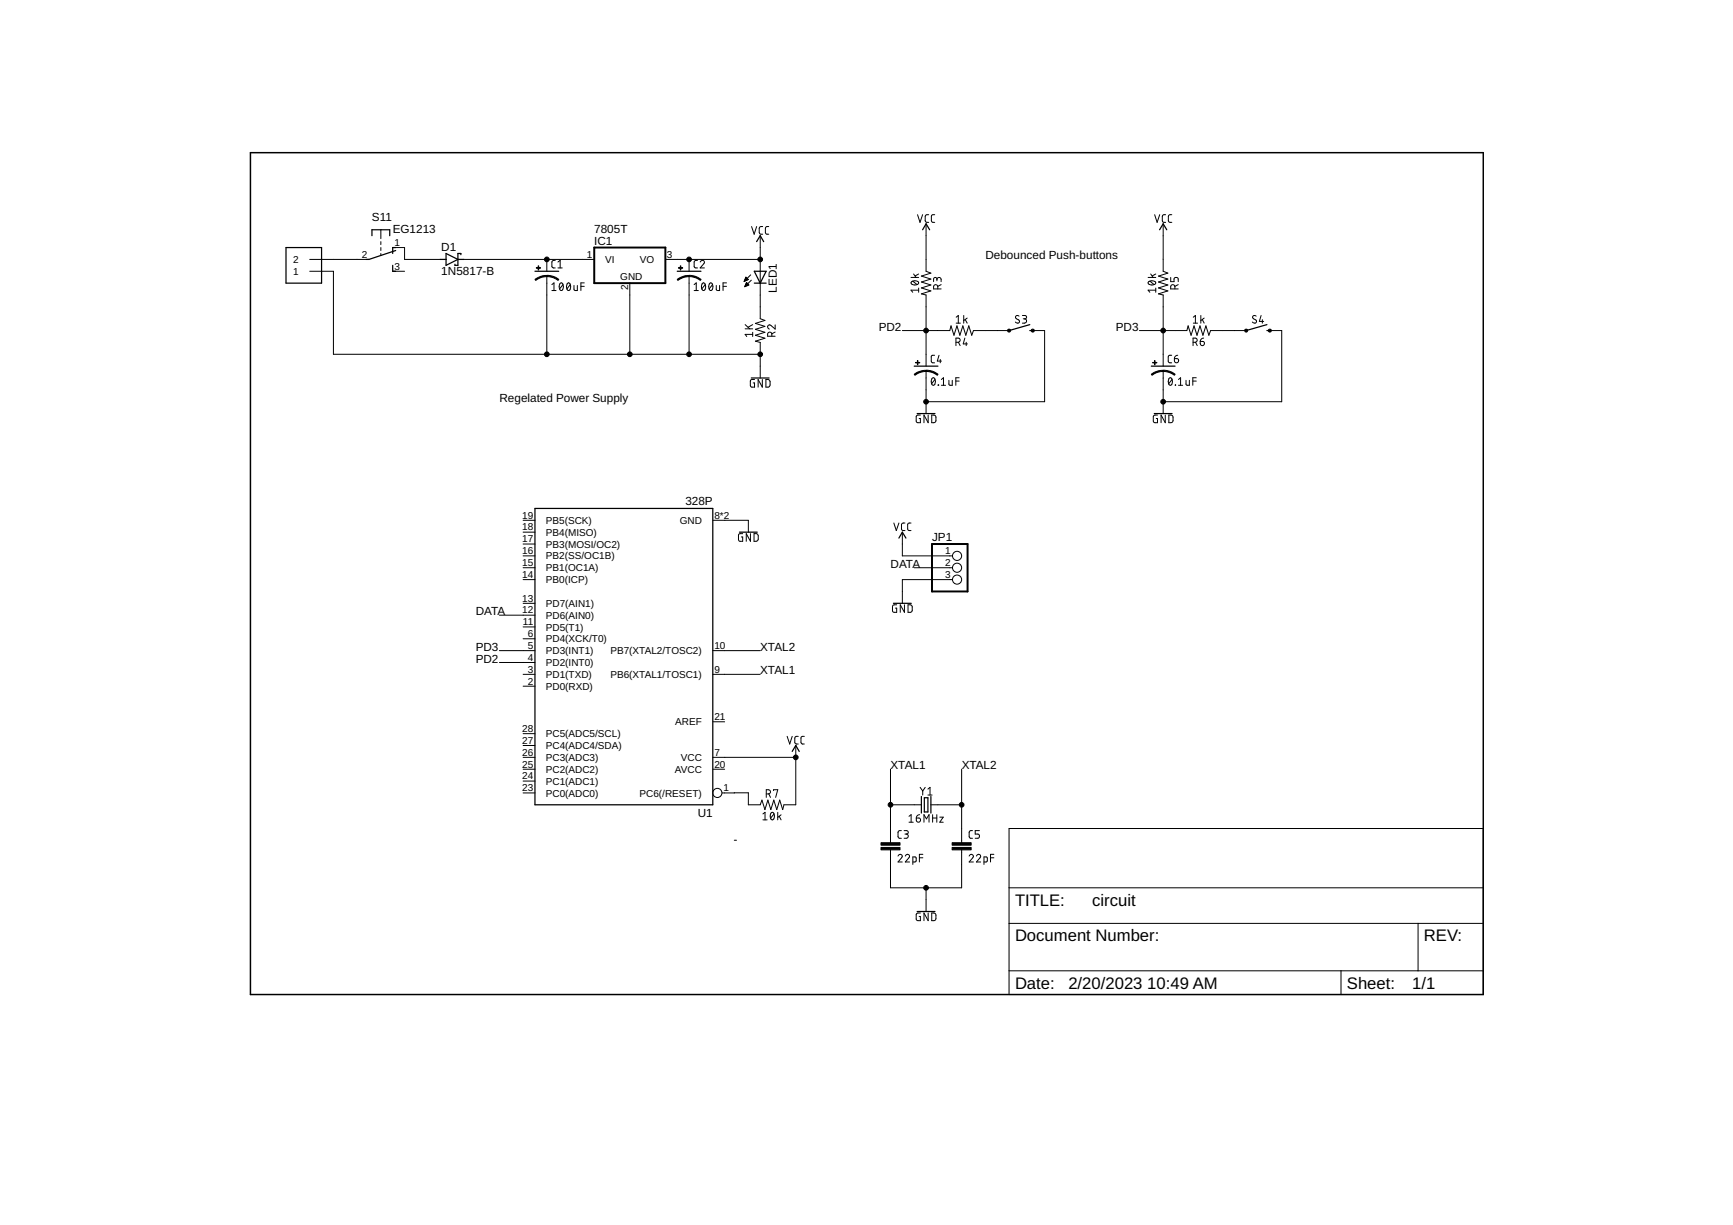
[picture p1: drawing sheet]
<svg xmlns="http://www.w3.org/2000/svg" width="297mm" height="210mm" viewBox="0 0 297 210" stroke-linecap="round" stroke-linejoin="round" font-family="sans-serif">
<g fill="none" stroke="#000" stroke-width=".17">
<path d="M65.3 39.4v1.5M128.8 38.8l.5 1.3 .4-1.3M130.7 38.8l-.4 .1-.2 .2 .1 .9 .5 .1M131.8 38.8l-.5 .1-.1 .2v.8l.2 .2h.4M157.3 36.8l.4 1.3 .4-1.3M158.7 38.4v8.1l.9 .3-1.7 .5 1.7 .5-1.7 .5 1.7 .5-1.7 .5 1.7 .5-1.7 .6 .8 .1v12.2M159.2 36.8h-.5l-.1 .3v.8l.2 .2h.4M160.2 36.8h-.4l-.2 .3 .1 .8 .1 .2h.4M197.9 36.8l.4 1.3 .5-1.3M199.4 38.4v8.1l.8 .3-1.6 .5 1.6 .5-1.6 .5 1.6 .5-1.6 .5 1.6 .5-1.6 .6 .8 .1v12.2M199.8 36.8h-.4l-.2 .3v.8l.2 .2h.4M200.9 36.8h-.5l-.1 .3v.8l.1 .2h.5"/>
<path d="M53.1 44.4h10.1M53.1 46.5h4v14.2h73.2M65.3 41.4v.5M65.3 42.4v.5M65.3 43.4v.4M67.3 42.4h2v2h6.1M67.3 46.5h2M79.5 44.4h22.4M93.7 44.4v2.1M93.7 47.3v13.4M94.6 48.8l.4-.3v1.3M94.6 49.8h.7"/>
<path d="M95.2 44.6l-.5 .1-.1 .2v.8l.2 .2h.4M95.6 45.9h.8M95.6 44.9l.4-.3v1.3M96 48.6l.2-.1a.78 .78 0 0 1 0 1.3 .82 .82 0 0 1-.2-1.2zM96.5 48.8l-.6 .7M97.3 48.6l.2-.1a.78 .78 0 0 1 0 1.3 .87 .87 0 0 1-.2-1.2zM97.7 48.8l-.5 .7M98.4 48.9v.8l.2 .1h.4v-.9M99.6 49.1h.5M100.1 48.5h-.5v1.3M107.9 48.5v12.2M114 44.4h16.3"/>
<path d="M118.1 44.4v2.1M118.1 47.3v13.4M119 49.8h.7M119 48.8l.3-.3v1.3M119.5 44.6l-.4 .1-.1 .2v.8l.1 .2h.4M120 44.9a.36 .36 0 0 1 .5-.3 .36 .36 0 0 1 .1 .6l-.6 .7h.7M120.4 48.6l.2-.1a.78 .78 0 0 1 0 1.3 .82 .82 0 0 1-.2-1.2zM120.9 48.8l-.6 .7M121.6 48.6l.2-.1a.78 .78 0 0 1 0 1.3 .82 .82 0 0 1-.2-1.2zM122.1 48.8l-.5 .7M122.8 48.9v.8l.2 .1h.3v-.9M123.9 49.1h.6"/>
<path d="M124.5 48.5h-.6v1.3M127.6 48.2h.1M127.6 48h.3M127.7 48h.4M127.7 49h.1M127.7 47.9h.5M127.7 56.3h1.3M127.7 55.6l.8 .7M127.7 49h.3M127.7 47.8h.4M127.8 47.7h.3M127.8 48.9h.4"/>
<path d="M127.8 47.6h.2M127.8 48.8h.5M127.8 47.5h.1M127.8 47.5l.5 .4-.7 .3zM127.8 48.7h.4M127.9 48.6h.2M127.9 48.5h.2M128 48.4l-.3 .7M128 48.4l.4 .4-.7 .3M128 48.4h.1M128.7 47.1l-1.1 1.1M128.8 48l-1.1 1.1"/>
<path d="M129 57.3h-1.3l.3 .4M129 56.9v.8M129 55.6l-.8 .5M130.3 40.4v14.2l.8 .3-1.6 .5 1.6 .5-1.6 .5 1.6 .5-1.6 .5 1.6 .6-1.6 .5 .8 .2v6.1M132.3 57.6v-.3a.36 .36 0 0 0-.4-.4 .36 .36 0 0 0-.3 .4v.3h1.3M132.9 55.7v.7l-.8-.6a.36 .36 0 0 0-.5 .1 .36 .36 0 0 0 .3 .5M132.9 56.9l-.6 .3M154.7 56.6h8.1l.2-.8 .5 1.6 .5-1.6 .5 1.6 .5-1.6 .5 1.6 .6-1.6 .5 1.6 .3-.8h6.1M156.1 47.5h1.4M156.3 48.3a.81 .81 0 0 1 1.2 .2 .78 .78 0 0 1-1.4 0zM156.4 48.2l.8 .5M156.6 46.9l.4 .6"/>
<path d="M157.5 49.7h-1.4l.3 .4M157.5 49.4v.7M157.5 46.9l-.7 .4M160.6 47.9a.36 .36 0 0 1 .4-.4 .36 .36 0 0 1 .3 .4v.4M160.6 48.1v-.4l-.4-.2-.2 .2v.6M160.7 49.5v-.4a.36 .36 0 0 0-.3-.3 .36 .36 0 0 0-.4 .3v.4h1.3M161.3 48.8l-.6 .3M163.9 58.7h.3a.36 .36 0 0 0 .4-.4 .36 .36 0 0 0-.4-.4h-.3v1.3M163.9 54.4l.4-.3v1.3M163.9 55.4h.7M164.3 58.7l.3 .5M165.2 54.1v1.3"/>
<path d="M165.4 57.9l-.3 1h.7M165.4 54.8l.4 .6M165.6 58.7v.5M165.8 54.5l-.6 .4M174.7 54.2a.33 .33 0 0 0-.5-.1 .33 .33 0 0 0 0 .5l.4 .2a.35 .35 0 0 1 0 .6 .35 .35 0 0 1-.6-.2M175.2 54.1h.6l.2 .2-.2 .3h-.4M175.6 54.6a.37 .37 0 0 1 .4 .4 .37 .37 0 0 1-.4 .4h-.4M177 56.6h2v12.2h-20.3M195.3 56.6h8.1l.2-.8 .6 1.6 .5-1.6 .5 1.6 .5-1.6 .5 1.6 .5-1.6 .5 1.6 .3-.8h6.1M196.8 47.5h1.3M196.9 48.3a.84 .84 0 0 1 1.2 .2 .78 .78 0 0 1-1.3 0zM197.1 48.2l.7 .5"/>
<path d="M197.2 46.9l.5 .6M198.1 49.7h-1.3l.3 .4M198.1 49.4v.7M198.1 46.9l-.6 .4M200.7 47.5v.8h.5v-.5a.37 .37 0 0 1 .4-.3 .37 .37 0 0 1 .4 .3v.5M201.4 49.5v-.4a.36 .36 0 0 0-.4-.3 .36 .36 0 0 0-.3 .3v.4h1.3M202 48.8l-.6 .3M204.5 58.7h.4a.36 .36 0 0 0 .3-.4 .36 .36 0 0 0-.3-.4h-.4v1.3M204.5 55.4h.8M204.5 54.4l.4-.3v1.3M204.9 58.7l.3 .5M205.7 58.5h.5a.36 .36 0 0 1 .2 .4 .36 .36 0 0 1-.3 .3 .36 .36 0 0 1-.4-.3z"/>
<path d="M205.8 54.1v1.3M206.1 54.8l.3 .6M206.3 57.9l-.3 .1-.3 .5M206.4 54.5l-.6 .4M215.3 54.2a.33 .33 0 0 0-.5-.1 .33 .33 0 0 0 0 .5l.4 .2a.36 .36 0 0 1 0 .6 .36 .36 0 0 1-.5-.2M216.2 54.1l-.3 1h.7M216.4 54.8v.6M217.7 56.6h2v12.2h-20.3M129.3 65h-.4l-.3 .2v.8l.2 .3h.5v-.7h-.2M130.7 65v1.3l-.8-1.3v1.3M131.3 65l.5 .1 .2 .2v.7l-.2 .3h-.5zM157.8 71.1h-.5l-.2 .2-.1 .8 .2 .3h.6v-.7h-.3"/>
<path d="M158.7 63.5v7.4M159.1 71.1v1.3l-.7-1.3v1.3M159.7 71.1l.5 .1 .2 .2v.8l-.2 .2h-.5zM159.8 64.8l.2-.1a.76 .76 0 0 1 0 1.3 .81 .81 0 0 1-.2-1.2zM160.2 60.9h-.5l-.1 .3v.8l.2 .1 .4 .1M160.3 65l-.6 .7M160.8 66h.1zM161 60.9l-.3 1h.7M161.2 61.6v.6M161.4 66h.7M161.4 65l.3-.3v1.3M162.6 65.2l.1 .7 .2 .1h.3v-.8"/>
<path d="M163.8 65.3h.6M164.4 64.7h-.6v1.3M198.4 71.1h-.4l-.3 .2v.8l.1 .3h.6v-.7h-.2M199.4 63.5v7.4M199.7 71.1v1.3l-.7-1.3v1.3M200.3 71.1l.6 .1 .1 .2v.8l-.1 .2h-.6zM200.4 64.8l.2-.1a.76 .76 0 0 1 0 1.3 .83 .83 0 0 1-.2-1.2zM200.8 60.9h-.4l-.2 .3 .1 .8 .1 .1 .4 .1M200.9 65l-.6 .7M201.3 61.4h.4a.36 .36 0 0 1 .3 .4 .36 .36 0 0 1-.4 .4 .36 .36 0 0 1-.3-.4zM201.4 66h.1zM201.9 60.9l-.5 .2-.1 .3"/>
<path d="M202 66h.7M202 65l.4-.3v1.3M203.3 65.2v.7l.2 .1h.4v-.8M204.4 65.3h.6M205 64.7h-.6v1.3M89.7 89.2h2M89.7 91.2h2M89.7 93.2h2M89.7 95.2h2M89.7 97.3h2M89.7 99.3h2M122.2 89.2h6.1v2"/>
<path d="M127.3 91.4h-.4l-.3 .2v.9l.1 .2 .6 .1v-.8h-.2M128.6 91.4v1.4l-.7-1.4v1.4M129.2 91.4l.5 .1 .3 .3-.1 .7-.3 .3h-.4zM153.2 89.6l.4 1.3 .5-1.3M154.7 91.2v4h8.5M155.1 89.6l-.4 .1-.2 .2v.8l.2 .2h.4M156.1 89.6l-.4 .1-.1 .2v.8l.1 .2h.4M156.7 97.3h6.5M163.2 99.3h-8.5v4.1M85.6 111.5h6.1M85.6 105.4h6.1M85.6 113.5h6.1"/>
<path d="M89.7 115.5h2M89.7 103.4h2M89.7 107.4h2M89.7 109.5h2M89.7 117.6h2M122.2 111.5h8.1M122.2 115.5h8.1M153.7 103.6h-.4l-.3 .2v.8l.2 .3h.5v-.7h-.2M155 103.6v1.3l-.7-1.3v1.3M155.6 103.6l.5 .1 .2 .2v.8l-.2 .2h-.5zM89.7 129.8h2M89.7 131.8h2"/>
<path d="M89.7 125.7h2M89.7 127.7h2M89.7 133.8h2M89.7 135.9h2M122.2 129.8h14.2M122.2 123.7h2M122.2 131.8h2M130.8 139.5l.3-.3v1.3M131.3 136h.4a.36 .36 0 0 0 .4-.3 .36 .36 0 0 0-.4-.4h-.4v1.3M131.8 136l.3 .6M132.2 139.3l.2-.1a.76 .76 0 0 1 0 1.3 .79 .79 0 0 1-.2-1.2zM132.6 135.5v-.2h.7l-.4 1.3"/>
<path d="M132.7 139.5l-.6 .7M133.3 139.2v1.3M133.6 139.9l.3 .6M133.9 139.6l-.6 .5M134.9 126.2l.5 1.3 .4-1.3M136.4 127.7v10.2h-2l-.2 .8-.6-1.6-.5 1.6-.5-1.6-.5 1.6-.5-1.6-.5 1.6-.5-1.6-.3 .8h-2v-2.1l-4.5 .1M136.8 126.2h-.4l-.2 .3v.8l.2 .2h.4M137.9 126.2h-.5l-.1 .3v.8l.2 .2h.4M152.6 137.9h5.3M152.6 131.8v12.6M155.8 139.9l.4-.3v1.3M157.6 139.6l-.3 .1-.2 .5"/>
<path d="M157.7 134.9l.5 .6M158.2 135.5v.7M158.6 134.9l-.4 .6M159 135.2l.4-.3v1.3M159 136.2h.8M159.6 137.9h5.2M159.9 139.6v1.3M160.6 139.6v1.3M164.8 131.8v12.6M125.9 144h.3M130.8 140.5h.7M152.6 145.6v6.5h12.2v-6.5"/>
<path d="M153.9 146.7a.36 .36 0 0 1 .5-.3 .36 .36 0 0 1 .1 .6l-.6 .7h.7M154.5 142.3l-.4 .1-.2 .2v.8l.2 .2h.4M155 142.3h.4l.3 .3-.2 .3h-.4M155.2 146.7a.36 .36 0 0 1 .5-.3 .36 .36 0 0 1 .1 .6l-.6 .7h.7M155.3 142.9a.36 .36 0 0 1 .4 .4 .36 .36 0 0 1-.4 .3h-.3M155.8 140.9h.7M156.5 147.7l.5-.1-.1-.7-.4-.1v1.3M157.1 140.2h.4a.37 .37 0 0 1 .3 .4 .37 .37 0 0 1-.4 .3 .37 .37 0 0 1-.3-.4zM157.6 147h.6M157.8 156.4h-.5l-.2 .2-.1 .9 .2 .2 .6 .1v-.8h-.3M158.2 146.4h-.6v1.3M158.4 140.9v-1.3l.4 .7 .4-.7v1.3"/>
<path d="M158.7 152.1v4.1M159.1 156.4v1.4l-.7-1.4v1.4M159.7 156.4l.5 .1 .2 .2v.8l-.2 .2-.5 .1zM159.9 140.2h.7M161.1 140h.6l-.6 .9h.6M166.1 146.7a.35 .35 0 0 1 .5-.3 .35 .35 0 0 1 .1 .6l-.6 .7h.7M166.7 142.3l-.4 .1-.2 .2v.8l.2 .2h.4M167.4 146.7a.36 .36 0 0 1 .5-.3 .36 .36 0 0 1 .1 .6l-.6 .7h.7M167.9 142.3h-.7v.6h.4a.37 .37 0 0 1 .3 .4 .37 .37 0 0 1-.3 .3h-.4M168.7 147.7l.5-.1-.1-.7-.4-.1v1.3M169.8 147h.5M170.3 146.4h-.5v1.3"/>
<path d="M173 142h81.2v28.4h-81.2zM173 158.2h81.2M173 152.1h81.2M243.1 158.2v8.1M173 166.3h81.2M229.8 166.3v4.1"/>
<circle cx="164" cy="95.3" r=".78"/>
<circle cx="164" cy="99.3" r=".78"/>
<circle cx="164" cy="97.3" r=".78"/>
<circle cx="123" cy="135.9" r=".78"/>
</g>
<path d="M101.9 42.4h12.1v6.1h-12.1zM159.7 93.2h6.1v8.1h-6.1z" fill="none" stroke="#000" stroke-width=".34"/>
<g fill="none" stroke="#000" stroke-width=".21">
<path d="M158.1 39.4l.6-1 .6 1M198.8 39.4l.6-1 .6 1M49 42.4h6.1v6.1h-6.1zM63.8 40.4v-1h3v1M67.3 45.5v1h.5M67.8 42.9l-4.6 1.5h-.5M67.8 42.4h-.5v1M75.4 44.4h1.1M76.5 43.4l2 1-2 1.1zM78.5 44.4h1M79 43.6v-.2h-.5v2.1h-.5v-.2M91.7 46.5h4.1"/>
<path d="M116.1 46.5h4M129.3 46.5h2l-1 2zM129.3 48.5h2M129.7 41.4l.6-1 .6 1M176.5 56.6h.5M176.5 55.6l-3.5 1M217.1 56.6h.6M217.1 55.6l-3.5 1M128.8 64.8h3M156.7 62.7h4.1M157.2 70.9h3.1M197.3 62.7h4.1"/>
<path d="M197.8 70.9h3.1M91.7 87.1h30.5v50.8h-30.5zM126.7 91.2h3.1M154.1 92.2l.6-1 .6 1M153.1 103.4h3.1M135.8 128.8l.6-1.1 .6 1.1M157.9 136.5v2.8M158.4 136.7h.6v2.4h-.6zM159.6 136.5v2.8M157.2 156.2h3.1"/>
</g>
<g fill="#000" stroke="#000" stroke-width=".17">
<path d="M91.7 47.9l.9-.5 1.1-.2v.2l-.8 .1-1.1 .5z" fill-rule="evenodd"/>
<path d="M93.7 47.2l1.1 .1 1 .6-.1 .1-.8-.4-1.2-.2z" fill-rule="evenodd"/>
<path d="M116.1 47.9l.9-.5 1.1-.2v.2l-.8 .1-1.1 .5z" fill-rule="evenodd"/>
<path d="M118.1 47.2l1.1 .1 1 .6-.2 .1-.7-.4-1.2-.2z" fill-rule="evenodd"/>
<path d="M172.8 56.5h.3v.3h-.3z" fill-rule="evenodd"/>
<path d="M176.8 56.5h.4v.3h-.4z" fill-rule="evenodd"/>
<path d="M213.4 56.5h.4v.3h-.4z" fill-rule="evenodd"/>
<path d="M156.7 64.1l1-.5 1-.1v.1l-1.2 .3-.7 .4z" fill-rule="evenodd"/>
<path d="M158.7 63.4l1.1 .2 1 .5-.1 .2-.7-.4-1.3-.3z" fill-rule="evenodd"/>
<path d="M197.3 64.1l1-.5 1.1-.1v.1l-1.2 .3-.7 .4z" fill-rule="evenodd"/>
<path d="M199.4 63.4l1 .2 1 .5-.1 .2-.7-.4-1.2-.3z" fill-rule="evenodd"/>
<circle cx="93.7" cy="44.4" r=".4"/>
<circle cx="118.1" cy="44.4" r=".4"/>
<circle cx="130.3" cy="44.4" r=".4"/>
<circle cx="158.7" cy="56.6" r=".4"/>
<circle cx="199.4" cy="56.6" r=".4"/>
<circle cx="217.6" cy="56.7" r=".27"/>
<circle cx="93.7" cy="60.7" r=".4"/>
<circle cx="107.9" cy="60.7" r=".4"/>
<circle cx="118.1" cy="60.7" r=".4"/>
<circle cx="130.3" cy="60.7" r=".4"/>
<circle cx="158.7" cy="68.8" r=".4"/>
<circle cx="199.4" cy="68.8" r=".4"/>
<circle cx="136.4" cy="129.8" r=".4"/>
<circle cx="152.6" cy="137.9" r=".4"/>
<circle cx="164.8" cy="137.9" r=".4"/>
<circle cx="158.7" cy="152.1" r=".4"/>
</g>
<path d="M91.9 45.9l.7 .1zM92.2 45.6l.1 .7zM116.3 45.9l.7 .1zM116.6 45.6l.1 .7zM156.9 62.1l.7 .1zM157.2 61.8l.1 .7zM197.6 62.1l.7 .1zM197.9 61.8l.1 .7zM151 145.2h3.3v.4h-3.3zM151 144.4h3.3v.4h-3.3zM163.2 145.2h3.3v.4h-3.3zM163.2 144.4h3.3v.4h-3.3z" fill="#000" stroke="#000" stroke-width=".17"/>
<path d="M42.9 26.2h211.3v144.2h-211.3z" fill="none" stroke="#000" stroke-width=".25"/>
<g font-size="2.9">
<text x="174" y="155.2">TITLE:</text>
<text x="187.2" y="155.2">circuit</text>
<text x="174" y="161.3">Document Number:</text>
<text x="244.1" y="161.3">REV:</text>
<text x="174" y="169.4">Date:</text>
<text x="183.1" y="169.4">2/20/2023</text>
<text x="196.6" y="169.4">10:49 AM</text>
<text x="230.9" y="169.4">Sheet:</text>
<text x="242" y="169.4">1/1</text>
</g>
<g font-size="2">
<text x="63.8" y="37.9">S11</text>
<text x="67.3" y="39.9">EG1213</text>
<text x="101.8" y="39.9">7805T</text>
<text x="101.8" y="41.9">IC1</text>
<text x="75.6" y="47.2">1N5817-B</text>
<text x="75.6" y="42.9">D1</text>
<text x="168.9" y="44.5">Debounced Push-buttons</text>
<text x="133.1" y="50.1" transform="rotate(-90 133.1 50.1)">LED1</text>
<text x="150.6" y="56.6">PD2</text>
<text x="191.2" y="56.6">PD3</text>
<text x="85.6" y="68.8">Regelated Power Supply</text>
<text x="117.5" y="86.5">328P</text>
<text x="159.8" y="92.7">JP1</text>
<text x="152.6" y="97.3">DATA</text>
<text x="81.5" y="105.4">DATA</text>
<text x="81.5" y="113.5">PD2</text>
<text x="81.5" y="111.5">PD3</text>
<text x="130.3" y="111.5">XTAL2</text>
<text x="130.3" y="115.6">XTAL1</text>
<text x="152.6" y="131.8">XTAL1</text>
<text x="164.8" y="131.8">XTAL2</text>
<text x="119.6" y="139.9">U1</text>
</g>
<g font-size="1.7">
<text x="50.3" y="47.1">1</text>
<text x="50.3" y="45.1">2</text>
<text x="62" y="44.2">2</text>
<text x="67.6" y="46.2">3</text>
<text x="67.6" y="42.1">1</text>
<text x="100.6" y="44.2">1</text>
<text x="103.7" y="45.1">VI</text>
<text x="106.3" y="47.9">GND</text>
<text x="109.7" y="45.1">VO</text>
<text x="114.3" y="44.2">3</text>
<text x="107.7" y="49.8" transform="rotate(-90 107.7 49.8)">2</text>
<text x="89.5" y="88.9">19</text>
<text x="93.6" y="89.8">PB5(SCK)</text>
<text x="116.5" y="89.8">GND</text>
<text x="122.5" y="88.9">8*2</text>
<text x="89.5" y="90.9">18</text>
<text x="89.5" y="92.9">17</text>
<text x="89.5" y="95">16</text>
<text x="93.6" y="91.8">PB4(MISO)</text>
<text x="93.6" y="93.8">PB3(MOSI/OC2)</text>
<text x="93.6" y="95.9">PB2(SS/OC1B)</text>
<text x="162" y="95">1</text>
<text x="89.5" y="97">15</text>
<text x="89.5" y="99">14</text>
<text x="93.6" y="97.9">PB1(OC1A)</text>
<text x="93.6" y="99.9">PB0(ICP)</text>
<text x="162" y="97">2</text>
<text x="162" y="99">3</text>
<text x="89.5" y="103.1">13</text>
<text x="89.5" y="105.1">12</text>
<text x="89.6" y="107.1">11</text>
<text x="93.6" y="104">PD7(AIN1)</text>
<text x="93.6" y="106">PD6(AIN0)</text>
<text x="90.5" y="109.2">6</text>
<text x="90.5" y="111.2">5</text>
<text x="90.5" y="113.2">4</text>
<text x="93.6" y="108">PD5(T1)</text>
<text x="93.6" y="110.1">PD4(XCK/T0)</text>
<text x="93.6" y="112.1">PD3(INT1)</text>
<text x="104.6" y="112.1">PB7(XTAL2/TOSC2)</text>
<text x="122.5" y="111.2">10</text>
<text x="90.5" y="115.3">3</text>
<text x="90.5" y="117.3">2</text>
<text x="93.6" y="114.1">PD2(INT0)</text>
<text x="93.6" y="116.2">PD1(TXD)</text>
<text x="93.6" y="118.2">PD0(RXD)</text>
<text x="104.6" y="116.2">PB6(XTAL1/TOSC1)</text>
<text x="122.5" y="115.3">9</text>
<text x="89.5" y="125.4">28</text>
<text x="115.7" y="124.3">AREF</text>
<text x="122.5" y="123.4">21</text>
<text x="89.5" y="127.5">27</text>
<text x="89.5" y="129.5">26</text>
<text x="89.5" y="131.5">25</text>
<text x="93.6" y="126.3">PC5(ADC5/SCL)</text>
<text x="93.6" y="128.4">PC4(ADC4/SDA)</text>
<text x="93.6" y="130.4">PC3(ADC3)</text>
<text x="116.7" y="130.4">VCC</text>
<text x="122.5" y="129.5">7</text>
<text x="122.5" y="131.5">20</text>
<text x="89.5" y="133.6">24</text>
<text x="89.5" y="135.6">23</text>
<text x="93.6" y="132.4">PC2(ADC2)</text>
<text x="93.6" y="134.5">PC1(ADC1)</text>
<text x="93.6" y="136.5">PC0(ADC0)</text>
<text x="109.6" y="136.5">PC6(/RESET)</text>
<text x="115.7" y="132.4">AVCC</text>
<text x="124" y="135.6">1</text>
</g>
</svg>
